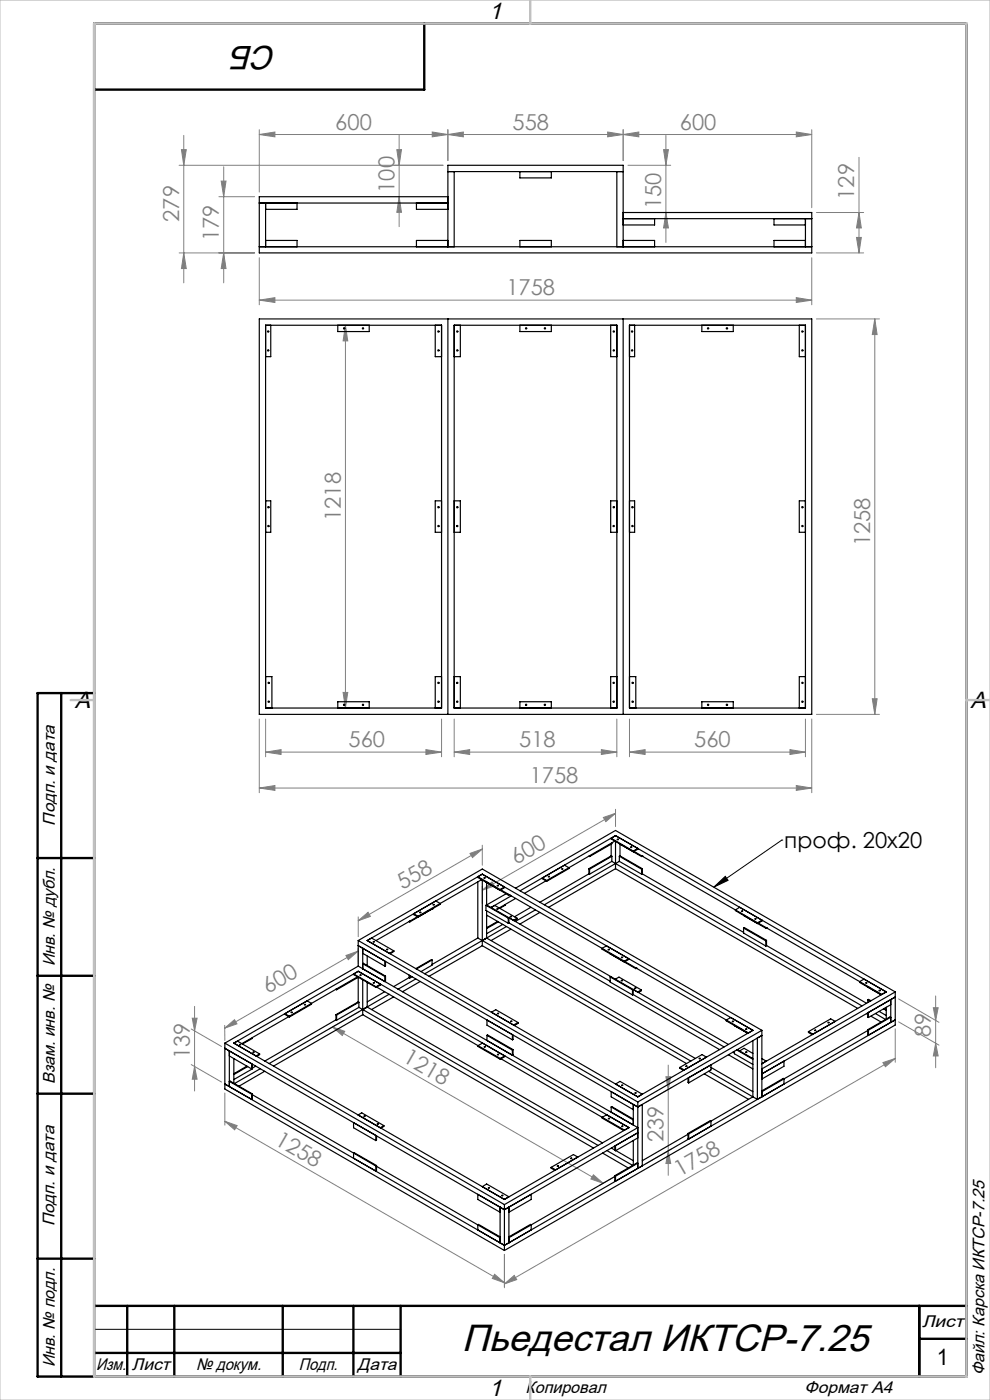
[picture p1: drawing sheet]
<svg xmlns="http://www.w3.org/2000/svg" width="210mm" height="297mm" viewBox="0 0 210 297" stroke-linecap="round" stroke-linejoin="round" font-family="sans-serif">
<path d="M165.8 178.2h.1M165.8 178.2l-14.4 10M151.4 188.2l2.4-2.3 .6 .9zM20 282h65" fill="none" stroke="#000" stroke-width=".21"/>
<g fill="none" stroke="#808080" stroke-width=".21">
<path d="M38 35.1h56M38.5 31.7h1l-.5 3.4zM39 28.7v31.3M46.9 38.4h1l-.5 3.3zM47.4 35.4v24.6M55 28.5l3.3-.5v1zM55 27.5v13.2M55 28.5h117.2M84.2 31.7h1l-.5 3.4zM84.7 28.7v19.4M91.7 28l3.3 .5-3.3 .5zM95 28.5l3.3-.5v1z"/>
<path d="M95 27.5v6.6M128.9 28l3.3 .5-3.3 .5zM132.2 28.5l3.3-.5v1zM132.2 27.5v6.6M133.2 35.1h9.1M140.8 31.7h1l-.5 3.4zM141.3 28.7v22.7M168.9 28l3.3 .5-3.3 .5zM172.2 27.5v16.6M182.2 33.4v20.3M38 53.7h16M39 53.7l.5 3.3h-1z"/>
<path d="M46.4 41.7h7.6M47.4 53.7l.5 3.3h-1zM55 54.7v10M84.7 41.7l.5 3.3h-1zM141.3 45.1l.5 3.3h-1zM172.2 54.7v10M173.2 45.1h10M173.2 53.7h10M181.7 50.4h1l-.5 3.3zM182.2 45.1l.5 3.3h-1zM55 63.7l3.3-.6v1.1zM55 63.7h117.2"/>
<path d="M73.3 69l.5 3.3h-1zM73.3 69v81.2M168.9 63.1l3.3 .6-3.3 .5zM173.2 67.7h13.3M185.6 67.7l.5 3.3h-1.1zM185.6 67.7v83.8M55 152.5v15.7M56.3 159.6l3.3-.6v1.1zM56.3 152.5v8M56.3 159.6h37.4M72.8 146.9h1l-.5 3.3zM90.3 159l3.4 .6-3.4 .5z"/>
<path d="M93.7 152.5v8M96.3 159.6l3.3-.6v1.1zM96.3 159.6h34.5M96.3 152.5v8M127.6 159l3.2 .6-3.2 .5zM130.8 152.5v8M133.5 159.6l3.3-.6v1.1zM133.5 159.6h37.4M133.5 152.5v8M167.6 159l3.3 .6-3.3 .5zM170.9 152.5v8M172.2 152.5v15.7"/>
<path d="M173.2 151.5h13.3M185 148.2h1.1l-.5 3.3zM55 167.2l3.3-.6v1.1zM55 167.2h117.2M102.3 179.3v4.2M128 173.4l2.6-.9-2.1 1.8zM130.6 171.7v3.7M130.6 172.5l-28.3 16.3M168.9 166.6l3.3 .6-3.3 .5zM76 195.3l2.1-1.8 .5 .9zM76 194.5v4.2M99.7 181l2.6-.9-2.1 1.8z"/>
<path d="M102.3 188.8l2.1-1.7 .5 .9zM102.3 188v3.7M102.3 180.1l-26.3 15.2M40.6 218.3l6.4 3.7M40.8 216h1l-.5 2.7zM41.3 213.5v18M47.7 217.5v3.2M47.7 218.1l2-1.8 .6 .9zM70.5 217.9l2.6 .9-.5 .9zM70.5 217.9l57.5 33.1M73.4 202.7l2.6-.9-2.1 1.8zM76 201.2v3.2"/>
<path d="M76 201.8l-28.3 16.3M76.2 214.6l-6.4 3.7M189.9 218.3v7.1M190.6 211.9l8.6 5M190.6 216.8l8.6 4.9M198 213.8h1l-.5 2.7zM198.5 211.3v15.2M40.6 225.8l6.4 3.7M41.3 226.3l.5 2.6h-1zM47.7 237.9l2.6 .9-.5 .9zM47.7 231.9v6.8M47.7 237.9l59.3 34.2"/>
<path d="M141.3 228.4h1l-.6 2.7zM141.7 226v23.3M142.5 230.7l-5.6 3.2M187.3 225.4l2.6-.9-2.1 1.8zM189.9 224.5l-82.9 47.9M198.5 221.3l.5 2.7h-1zM125.9 249.2l2.1 1.8-2.7-.9zM133.6 247.7l-6.4 3.7M141.7 244.2l.6 2.6h-1zM142.5 243.7l-5.6 3.2M104.9 270.3l2.1 1.8-2.6-.9zM107 272.4l2.1-1.8 .5 .9z"/>
<path d="M107 266.1v7.1"/>
</g>
<path d="M20 147v145" fill="none" stroke="#000" stroke-width=".25"/>
<g fill="none" stroke="#000" stroke-width=".5">
<path d="M90 5v14h-70M13 147v145M20 147h-12v145h197v-287h-185v287M8 182h12M8 207h12M8 232h12M8 267h12M20 277h185M27 277v15M37 277v15M60 277v15M75 277v15"/>
<path d="M85 277v15M195 277v15M20 287h65M195 284h10"/>
</g>
<path d="M0 0h210v297h-210z" fill="none" stroke="#c0c0c0" stroke-width=".21"/>
<path d="M20 5h185v287h-185zM112.5 0v5M15 148.5h5M205 148.5h5M112.5 292v5" fill="none" stroke="#c0c0c0" stroke-width=".5"/>
<path d="M151.4 188.2l2.4-2.3 .6 .9z" fill="#000"/>
<g fill="#808080">
<path d="M104.9 270.3l2.1 1.8-2.6-.9zM47.7 237.9l2.6 .9-.5 .9z"/>
<path d="M168.9 63.1l3.3 .6-3.3 .5zM55 63.7l3.3-.6v1.1zM91.7 28l3.3 .5-3.3 .5zM55 28.5l3.3-.5v1zM168.9 28l3.3 .5-3.3 .5zM132.2 28.5l3.3-.5v1z"/>
<path d="M95 28.5l3.3-.5v1zM128.9 28l3.3 .5-3.3 .5z"/>
<path d="M56.3 159.6l3.3-.6v1.1zM90.3 159l3.4 .6-3.4 .5zM96.3 159.6l3.3-.6v1.1zM127.6 159l3.2 .6-3.2 .5zM133.5 159.6l3.3-.6v1.1zM167.6 159l3.3 .6-3.3 .5zM55 167.2l3.3-.6v1.1zM168.9 166.6l3.3 .6-3.3 .5z"/>
<path d="M47.7 218.1l2-1.8 .6 .9zM73.4 202.7l2.6-.9-2.1 1.8zM102.3 188.8l2.1-1.7 .5 .9zM128 173.4l2.6-.9-2.1 1.8z"/>
<path d="M99.7 181l2.6-.9-2.1 1.8zM76 195.3l2.1-1.8 .5 .9zM187.3 225.4l2.6-.9-2.1 1.8zM107 272.4l2.1-1.8 .5 .9z"/>
<path d="M84.7 41.7l.5 3.3h-1zM84.2 31.7h1l-.5 3.4z"/>
<path d="M141.3 228.4h1l-.6 2.7zM141.7 244.2l.6 2.6h-1z"/>
<path d="M182.2 45.1l.5 3.3h-1zM181.7 50.4h1l-.5 3.3zM46.9 38.4h1l-.5 3.3zM47.4 53.7l.5 3.3h-1zM38.5 31.7h1l-.5 3.4zM39 53.7l.5 3.3h-1zM140.8 31.7h1l-.5 3.4zM141.3 45.1l.5 3.3h-1zM40.8 216h1l-.5 2.7zM41.3 226.3l.5 2.6h-1zM198 213.8h1l-.5 2.7zM198.5 221.3l.5 2.7h-1z"/>
<path d="M73.3 69l.5 3.3h-1zM72.8 146.9h1l-.5 3.3zM185.6 67.7l.5 3.3h-1.1zM185 148.2h1.1l-.5 3.3z"/>
<path d="M70.5 217.9l2.6 .9-.5 .9zM125.9 249.2l2.1 1.8-2.7-.9z"/>
</g>
<g fill="none" stroke="#000" stroke-width=".25">
<path d="M95 36.4h37.2M96.3 36.4v15.9M110.3 36.4v1.3h6.6v-1.3M130.8 36.4v15.9M55 52.3h117.2M55 43.1h40M56.3 51h6.7v1.3M56.3 43.1v9.2M63 43.1v1.3h-6.7M88.3 43.1v1.3h6.7M95 51h-6.7v1.3M95 52.3v-17.2h37.2v17.2"/>
<path d="M95 41.7h-40v12h117.2v-8.6h-40M110.3 52.3v-1.3h6.6v1.3M132.2 51h6.7v1.3M132.2 46.4h40M138.9 46.4v1.3h-6.7M164.2 46.4v1.3h6.7M170.9 51h-6.7v1.3M170.9 46.4v5.9M55 67.7h117.2v83.8h-117.2zM56.3 69h37.4v81.2h-37.4zM57.4 69v6.7h-1.1M71.6 69v1.3h6.7v-1.3"/>
<path d="M92.3 69v6.7h1.4M95 67.7v83.8M96.3 69h34.5v81.2h-34.5zM97.6 69v6.7h-1.3M110.3 69v1.3h6.6v-1.3M129.5 69v6.7h1.3M132.2 67.7v83.8M133.5 69h37.4v81.2h-37.4zM134.6 69v6.7h-1.1M148.9 69v1.3h6.6v-1.3M169.5 69v6.7h1.4M56.3 106.3h1.1v6.6h-1.1"/>
<path d="M93.7 106.3h-1.4v6.6h1.4M96.3 106.3h1.3v6.6h-1.3M130.8 106.3h-1.3v6.6h1.3M133.5 106.3h1.1v6.6h-1.1M170.9 106.3h-1.4v6.6h1.4M56.3 143.5h1.4v6.7M71.6 150.2v-1.3h6.7v1.3M93.7 143.5h-1.4v6.7M96.3 143.5h1.3v6.7M110.3 150.2v-1.3h6.6v1.3M130.8 143.5h-1.3v6.7M133.5 143.5h1.4v6.7"/>
<path d="M148.9 150.2v-1.3h6.6v1.3M170.9 143.5h-1.4v6.7M129.6 177.8v.2l4.7 2.7M129.6 179.1v2.5M129.6 177.8l4.7 2.7M129.8 178.8v.2l-4.7 2.7M130.4 178.4l-9.7 5.7M130.6 178.5v5.8M130.6 177.3l-20.3 11.7M130.6 177.3l-1 .5M130.6 177.3l4.7 2.7M130.6 177.3l57.4 33.1"/>
<path d="M130.9 178l.3 .1zM131.4 179h.1M131.4 179l4.7 2.7M131.5 179.1v2.5M135.3 180v.2l-1 .5M135.3 180l-1 .5M76 199.5v5.5M76 199.5l59.3 34.3M76 199.5l26.3-15.1 59.3 34.2M78.8 199l4.7 2.7M79.2 199.7l.2 .1-.2 .1zM86.8 195.5h.1"/>
<path d="M86.8 195.5l.1 .1M86.9 195.4v.2M87.7 193.8v.2l1 .6v-.2M87.7 193.8l1 .6M88.5 194.5l-8.7 5M89 193.5l.3 .1zM91.7 192.8h.1M93.4 191.7v.1l-6.5 3.8M93.4 191.7l-1-.6-4.7 2.7M93.4 191.7l-4.7 2.7M101.4 186v.2l6.4 3.7M101.4 187.1v11.9"/>
<path d="M101.4 186l4.7 2.7M101.4 199l-9.7 5.6M101.4 199l.9 .5M102.2 186.6l-8.8 5.1M102.3 185.5l-.9 .5M102.3 185.5l4.7 2.7M102.3 185.5l-24.4 14 57.4 33.2M102.3 185.5l57.4 33.1M102.3 186.7v13.9M102.3 199.5l44.2 25.6M103.1 187.1h.1M103.1 192v1.1l4.7 2.8"/>
<path d="M103.1 192l4.7 2.8M103.2 192h-.1M103.2 192l4.8 2.7M103.2 199l-.9 .5M103.2 194.1l49.4 28.6M103.2 187.2v4.8M103.2 193.2v5.8M103.2 199l44.3 25.5M103.4 194.2l-.2 .1M105.4 192.8h.3zM105.4 187.9h.3zM105.6 195.5l-2.4 1.3"/>
<path d="M105.7 195.6l-2.5 1.4M106.2 188.8l21.5 12.4M106.6 196.1l-3.4 2M107 188.2v.1l-.9 .6v-.2M107 188.2l-.9 .5M107.1 191.9v.1l-1.1 .7M107.4 189.6l-4.2 2.4M107.4 196.6l-17.3 10M107.8 189.7v.2M107.8 194.8v1.1M108 189.8h.1M108 189.8l-.2 .1"/>
<path d="M108 195.8l-.2 .1M108 194.7l-.2 .1M108 194.7v1.1M108 194.7l.9 .5 .8-.4M108 194.7l21.6 12.5M108 195.8l21.4 12.4M108.4 197.1l-4.2 2.4M108.4 190.1l-4.2 2.4 .8-.4 4.7 2.7M109.4 188.4l21.2-12.2 59.3 34.2M109.4 190.6l-3.5 2M109.7 194.8v.1l-.7 .4M112.6 192.5l-3.5 2"/>
<path d="M113.6 193l-4.3 2.5M114.5 193.6l-4.2 2.4M115.8 186.9l-4.5 2.6M116 186.8v.2M116 186.8l-1-.5v.1l1 .6M116.3 185.9l.3 .1zM119.1 184.3l.3 .1zM119.7 183.5l1 .6M120.7 184.1v.2l-4.7 2.7M120.7 184.1l-4.7 2.7M124.9 181.6h.1M124.9 181.6l.2 .1"/>
<path d="M124.9 184.3l.2 .1M124.9 185.4l.2 .1M124.9 184.3v1.1M124.9 185.4l-10.4 6M125.1 181.5v.2M125.1 184.4v1.1M129.6 181.6h.2M129.6 181.6l-4.7 2.7M129.8 181.6v1.1M129.8 181.6l-4.7 2.8M129.8 182.7l-4.7 2.8M129.8 182.7l.8 .5"/>
<path d="M130.6 183.2l52.2 30.2M130.6 183.2l-15.1 8.7M130.6 184.3l-14.2 8.2M130.6 184.3l51.3 29.6M131.4 181.6l4.7 2.8M131.4 182.7l4.7 2.8M131.4 181.6v1.1M131.4 182.7l-.8 .5M131.5 181.6h-.1M131.5 181.6l4.7 2.7M134.3 180.5v.2M134.5 180.6l26.2 15.2"/>
<path d="M136.1 181.5v.2M136.1 184.4v1.1M136.2 181.6h.1M136.2 185.4l-.1 .1M136.2 181.6l-.1 .1M136.2 184.3l-.1 .1M136.2 184.3v1.1M136.2 185.4l21.5 12.4M157.7 194.2h.1M157.7 194.2l4.8 2.7M157.7 196.9v1l4.8 2.8M157.7 196.9l4.8 2.7"/>
<path d="M157.7 196.9l.2-.1 4.7 2.7M160.7 195.8v.1M160.8 195.8l21.6 12.4M161.6 195.2v.2l-.9 .5M161.6 195.2l-.9 .6M161.6 195.2l-4.7-2.7-.9 .5v.2l4.7 2.7M162.5 196.7v.2M162.5 199.6v1.1M162.6 196.8h.1M162.6 196.8l-.1 .1M162.6 199.5l-.1 .1M162.6 199.5v1.1"/>
<path d="M60.4 215v.2l1 .6M60.4 215l1 .6M61.2 215.7l-9.9 5.7M61.4 215.6v.2M61.7 214.8h.3zM64.6 213.1l.2 .1h-.2zM66.1 212.9v.1l-4.7 2.8M66.1 212.9l-4.7 2.7M66.1 212.9l-.9-.6-4.8 2.7M71.3 209.9h.1M71.3 209.9l.1 .1M71.3 215.3h.1"/>
<path d="M71.3 216.4h.1M71.3 215.3v1.1M71.3 216.4l-15.1 8.7M71.4 209.8v.2M71.4 215.3v1.1M71.4 210l4.6-2.7v5.2M75 206.6l4.8 2.7M75 206.6v.2l4.8 2.7M75.8 207.2l-9.7 5.7M76 205l59.3 34.2-28.3 16.3M76 212.5l.1 .1M76 212.5l-4.7 2.8"/>
<path d="M76 206.1l-1 .5M76 206.1l4.7 2.7M76 205l-28.3 16.3M76 206.1l57.4 33.1M76 206.1l-26.4 15.2M76.1 212.6v1.1M76.1 213.7l-4.7 2.7M76.1 212.6l-4.7 2.7M76.1 213.7l.8 .5M76.9 201.2v4.3l4.7 2.7M76.9 207.9v7.4M76.9 201.2l4.7 2.7v1.1"/>
<path d="M76.9 201.2l-.9-.6 59.3 34.2M76.9 202.2l4.7 2.8M76.9 215.3l-18.9 10.9M76.9 214.2l50 28.8M76.9 215.3l49 28.3M77.9 202.8v2M77.9 208.4v5.2M77.9 213.6l-1 .6M77.9 213.6l49.9 28.9M79.2 208.5l.2 .1h-.2zM79.8 209.3v.2M79.9 209.4l21.5 12.4"/>
<path d="M80.7 208.8l-.9 .5M80.7 208.8v.1l-.9 .6M81.6 210.4l-3.7 2.1M81.6 207.1v1.1M81.8 207.1l-4.7-2.7h-.2l4.7 2.7M81.8 207.1h-.2M81.8 204v.9l-.2 .1M81.8 207.1v1.1h-.2M82 201.4h.3zM82.6 210.9l-25.5 14.7M83.5 211.5l-4.7 2.7M83.5 201.7l-.9 .5"/>
<path d="M83.5 201.7v.2l-.8 .4M86.8 207.4l.1 .1M86.8 206.9v.5M86.8 207.4l-3.3 1.9M86.9 206.9v.6M87.4 207.2l-.5 .3M88.2 207.7l-3.8 2.2M89.1 208.2l-3.7 2.2M91.7 203.7l-3.4 1.9M91.7 203.7l-.2-.1-3.3 1.9M91.7 203.7v1l-2.4 1.4M102.3 200.6l-11.3 6.5"/>
<path d="M102.3 200.6l43.3 25M103.3 219.6h.1l5.4 3.1M103.3 219.6l5.4 3.2M103.3 216.4l5.4 3.1v1.1l-5.4-3.1zM103.3 219.6v1.1l5.4 3.2M104.2 214.7l1-.5 4.7 2.7-1 .5zM105.5 215h.3zM108.8 219.6v.9l-.1 .1M109.9 216.9v.2l-.8 .5M127.7 201.2v.2l4.7 2.7M127.7 201.2l4.7 2.7M128.7 200.7l-1 .5"/>
<path d="M129.4 202.3h.1M129.4 202.3l5.5 3.2M129.4 207.3v1l4.8 2.8M129.4 207.3l4.8 2.7M129.6 207.2l-.2 .1M129.6 207.2l4.7 2.7M130.5 207.7l.8-.4 4.7 2.7M131.8 203.1h.3zM132.4 203.9v.2M132.4 203.9l.9-.5v.1l-.9 .6M132.6 204l21.5 12.4M134.2 210v1.1"/>
<path d="M134.3 209.9v1.1M134.3 209.9l-.1 .1M134.3 211l-.1 .1M134.3 209.9l1 .6 .7-.5M134.3 209.9l20.2 11.7M134.3 211l19.3 11.1M134.6 209.7l.3-.1zM134.9 205.3v.2M135 205.4h.1M135 205.4l-.1 .1M136 210v.2l-.6 .3M154.1 216.4v.2l4.5 2.6-2.8-1.6"/>
<path d="M154.1 216.4l4.7 2.7 .9-.5M155 215.9l-.9 .5M155.3 216.7l.3-.1zM155.8 217.6h.1M159.7 218.6l-24.4 14.1M161.6 218.6v14.1M161.6 218.6l-26.3 15.2M162.6 200.6l-.1 .1M162.6 200.6l21.2 12.2M171.5 218.9l4.7-2.8 1 .6-4.8 2.7zM171.5 218.9v.1l.8 .5M172.8 218.5l.2 .1z"/>
<path d="M175.6 216.9l.3 .1h-.2zM182.4 208.2v.2l4.5 2.6M182.4 208.2l4.6 2.8 1-.6M182.4 208.2l.9-.5 4.7 2.7M183.6 208.5h.3zM183.8 215l.3 .2M184.1 209.4h.1M184.1 212.1l.5 .3M184.1 212.1l.1-.1 .5 .3M184.1 212.1v.6M184.1 214.8v1l.1 .1M184.1 218.4v1.1l.1 .1"/>
<path d="M184.1 218.6l-22.5 13M184.1 218.4l.1 .1M184.1 218.4l4.7-2.7 .1 .1-4.7 2.7M184.2 218.5v1.1M184.7 215.6l2.2 1.2M185.7 215l2.2 1.3M186.4 210.1h.3zM186.5 214.6l1.5 .8M187.4 214l.6 .3M187.6 213.9l.4 .3M188 210.4l-26.4 15.3 .9-.6-.9-.5M188 213.7v2.5"/>
<path d="M188.9 212.1l1-.6-28.3 16.3 4.7-2.7v1.1l-4.7 2.7M188.9 213.1l-4.7 2.8M188.9 212.1l-4.7 2.7v1.1M188.9 212.1v4.8M188.9 216.9l-4.7 2.7M188.9 216.9l1-.5-82.9 47.8M189.9 210.4v7l-82.9 47.9M189.9 210.4l-28.3 16.4M47.7 221.3v9.7l59.3 34.3M47.7 221.3l59.3 34.2M48.6 223l4.8 2.7v1.1M48.6 224l4.8 2.8"/>
<path d="M48.6 223v7.5M48.6 230.5l4.8 2.7M48.6 230.5l-.9-.5 59.3 34.2M48.6 223l-.9-.6 59.3 34.2M49.6 221.3l57.4 33.2M49.6 221.3l.8-.4 4.7 2.7M49.6 224.6v5.2M50.9 221.5l.1 .1-.2 .1zM52.4 226.2l-2.8 1.6M52.5 226.3l-2.9 1.7M53.4 232.1v1.1M53.5 220.1v.2l-2.1 1.2"/>
<path d="M53.5 225.7v1.1l-3.9 2.2M53.5 232.1v1l-.1 .1M53.5 226.7l-.1 .1M53.5 232.1l-4.7-2.8-.2 .1 4.8 2.7M53.5 232.1h-.1M53.5 232.2l21.5 12.4M54.3 226.2l-.8 .4M55.1 223.6l-.8 .4M55.1 223.6v.1l-.7 .4M55.2 226.7l-5.5 3.2M56.2 227.3l-5.5 3.1M75 238.2l4.7 2.7v1.1l-4.7-2.7z"/>
<path d="M76 236.5l.7-.4 4.7 2.7M77.2 236.8l.2 .1zM80 238.4h.3zM81.4 238.8l-.8 .5M81.4 238.8v.2l-.6 .3M101.4 221.8l.9-.5 4.8 2.7M101.4 221.8l4.7 2.7M101.4 221.8v.2l4.7 2.7M105.5 223.7l.3 .1zM106.1 224.5v.2M106.3 224.6l21.4 12.4M107.1 224l-1 .5"/>
<path d="M107.1 224v.2l-1 .5M108.7 222.8v1.1M108.8 222.7l-.1 .1M108.8 222.7v1.1l-.1 .1M127.7 237v.2l4.6 2.7M127.7 237l4.8 2.7 .9-.5M127.7 237l1-.5 4.7 2.7M129 237.3h.3zM129.6 234.8h.2l4.5 2.6M129.6 234.8l4.7 2.8M129.6 231.6v1.1l4.7 2.7M129.6 234.8v1.1"/>
<path d="M130.6 230l.9-.6 4.7 2.7-.9 .6zM131.9 230.2l.2 .1zM131.9 238.9l.2 .1zM133.4 239.2l-26.4 15.3M135.3 234.8l-1-.5v4.4M135.3 234.8l.9-.5v13l-.9 .6M135.3 233.8v14.1M144.2 226.4l4.7-2.7 1 .6-4.8 2.7zM144.2 226.4v.2l.8 .5M145.9 228.7v.9l.2 .1M146.1 228.6l4.7-2.7v1.1l-4.7 2.7zM149.4 227.8l9.4 5.4"/>
<path d="M150.3 227.3l9.4 5.4M150.8 237.8v1.1l-4.7 2.7M150.8 237.8l-.1-.1-4.8 2.7M150.8 237.8l-4.7 2.8M150.8 226.4l8.9 5.2M154.5 223.8l5.2 3M155.5 223.2l.3 .2M155.8 223v.6l3.9 2.2M156.3 222.7l3.4 2M156.4 222.7l3.3 1.9M156.9 223l.9-.6 1.9 1.1M159.7 232.7l-8.9 5.1"/>
<path d="M159.7 232.7l1 .5M159.7 220.8v11.9M160.7 233.2v-13l.9-.5-26.3 15.1M161.6 231.4l4.6-2.6 .1 .1v1.1l-4.7 2.7M161.6 232.7l-.9 .5M75 244.6v1.1l4.7 2.7M75 244.6l4.7 2.8M75 244.6l.1-.1 4.8 2.8M79.7 247.4v1M79.9 240.9v1l-.2 .1M79.9 247.3v1.1h-.2M79.9 247.3l-.2 .1"/>
<path d="M79.9 247.4l21.5 12.5M101.4 259.9l.1-.2 4.6 2.7M101.4 259.9l4.7 2.7M102.3 251.7l.9-.5 4.8 2.7-1 .6M106.1 256.1l-4.7-2.7v1.1l4.7 2.7M106.1 256.1v7.6l-4.7-2.8v-1M106.1 256.1l.9 .5M106.4 253.6h.3zM107 256.6l1-.5v7.6M107 255.5v9.8M112.7 259.9l-4.7 2.7M112.7 253.4v1.1l-4.7 2.7"/>
<path d="M112.7 259.9v1l-4.7 2.8M112.7 259.9l-.2-.2-4.5 2.7M116.9 247.6v.2l.8 .5M116.9 247.6l4.7-2.7 1 .6-4.7 2.7zM118.2 247.4h.3zM121 245.7l.3 .1zM127.8 244.6l5.5 3.2M128.7 244.1l5.5 3.1M129.7 243.6l.7 .4M130.4 249.4l4.7-2.7 .2 .1-4.7 2.7M130.4 249.4v1.1l.2 .1M130.4 243.1v.9"/>
<path d="M130.4 249.4l.2 .1M130.4 249.6l-17.7 10.3M130.4 244l.2 .1M130.6 244.1v-1.1l4.7-2.7-28.3 16.3M130.6 249.5v1.1M130.6 244.1l3.7 2.1M134.3 241.9v5.3M135.3 247.9l-4.7 2.7M135.3 241.4l-4.7 2.7M145.9 240.4v1.1l.2 .1M145.9 240.4l.2 .2M145.9 240.6l-9.7 5.6"/>
<path d="M146.1 240.6v1M108 263.7l-1 .5"/>
<circle cx="56.9" cy="74.3" r=".13"/>
<circle cx="56.9" cy="70.3" r=".13"/>
<circle cx="73" cy="69.7" r=".15"/>
<circle cx="77" cy="69.7" r=".14"/>
<circle cx="93" cy="70.3" r=".14"/>
<circle cx="93" cy="74.4" r=".14"/>
<circle cx="97" cy="74.3" r=".13"/>
<circle cx="97" cy="70.3" r=".13"/>
<circle cx="111.6" cy="69.7" r=".14"/>
<circle cx="115.6" cy="69.7" r=".14"/>
<circle cx="130.2" cy="74.3" r=".13"/>
<circle cx="130.2" cy="70.3" r=".13"/>
<circle cx="134.1" cy="74.3" r=".13"/>
<circle cx="134.1" cy="70.3" r=".13"/>
<circle cx="150.2" cy="69.7" r=".14"/>
<circle cx="154.2" cy="69.7" r=".15"/>
<circle cx="170.2" cy="74.3" r=".13"/>
<circle cx="170.2" cy="70.3" r=".13"/>
<circle cx="56.9" cy="107.6" r=".14"/>
<circle cx="56.9" cy="111.6" r=".14"/>
<circle cx="93" cy="111.6" r=".14"/>
<circle cx="93" cy="107.6" r=".14"/>
<circle cx="97" cy="107.6" r=".13"/>
<circle cx="97" cy="111.6" r=".13"/>
<circle cx="130.2" cy="107.6" r=".13"/>
<circle cx="130.2" cy="111.6" r=".13"/>
<circle cx="134.1" cy="107.6" r=".13"/>
<circle cx="134.1" cy="111.6" r=".13"/>
<circle cx="170.2" cy="107.6" r=".13"/>
<circle cx="170.2" cy="111.6" r=".13"/>
<circle cx="57" cy="148.9" r=".14"/>
<circle cx="57" cy="144.9" r=".13"/>
<circle cx="73" cy="149.5" r=".15"/>
<circle cx="77" cy="149.5" r=".14"/>
<circle cx="93" cy="148.9" r=".15"/>
<circle cx="93" cy="144.9" r=".14"/>
<circle cx="97" cy="144.9" r=".13"/>
<circle cx="97" cy="148.9" r=".13"/>
<circle cx="111.6" cy="149.5" r=".13"/>
<circle cx="115.6" cy="149.5" r=".13"/>
<circle cx="130.2" cy="144.9" r=".13"/>
<circle cx="130.2" cy="148.9" r=".13"/>
<circle cx="134.2" cy="148.9" r=".15"/>
<circle cx="134.2" cy="144.9" r=".14"/>
<circle cx="150.2" cy="149.5" r=".14"/>
<circle cx="154.2" cy="149.5" r=".15"/>
<circle cx="170.2" cy="148.9" r=".14"/>
<circle cx="170.2" cy="144.9" r=".13"/>
<circle cx="133.9" cy="179.7" r=".11"/>
<circle cx="92" cy="191.9" r=".11"/>
<circle cx="102.8" cy="186.2" r=".11"/>
<circle cx="108.3" cy="194.4" r=".11"/>
<circle cx="157.4" cy="193.3" r=".11"/>
<circle cx="160.2" cy="194.9" r=".11"/>
<circle cx="76.5" cy="206.9" r=".1"/>
<circle cx="108.5" cy="216.7" r=".11"/>
<circle cx="129.1" cy="201.4" r=".11"/>
<circle cx="131.9" cy="208" r=".11"/>
<circle cx="158.3" cy="218.3" r=".11"/>
<circle cx="53.7" cy="223.2" r=".11"/>
<circle cx="102.8" cy="222.1" r=".1"/>
<circle cx="134.8" cy="231.9" r=".11"/>
<circle cx="145.6" cy="226.2" r=".11"/>
<circle cx="148.4" cy="224.6" r=".11"/>
<circle cx="158.3" cy="223.2" r=".11"/>
<circle cx="103.7" cy="252" r=".1"/>
</g>
<text font-size="8" x="98" y="286.7">Пьедестал ИКТСР-7.25</text>
<text font-size="7.1" x="58.7" y="9.8" transform="rotate(-180 58.7 9.8)">СБ</text>
<g font-size="5">
<text x="103.7" y="4.1">1</text>
<text x="15.9" y="150.1">A</text>
<text x="205.9" y="150.1">A</text>
<text x="103.7" y="296.1">1</text>
</g>
<text font-size="4.8" x="198.8" y="289.6">1</text>
<g font-size="4.7" fill="#808080">
<text x="71.1" y="27.5">600</text>
<text x="108.7" y="27.5">558</text>
<text x="144.2" y="27.5">600</text>
<text x="83.7" y="40.9" transform="rotate(-90 83.7 40.9)">100</text>
<text x="38" y="47.1" transform="rotate(-90 38 47.1)">279</text>
<text x="140.3" y="44.4" transform="rotate(-90 140.3 44.4)">150</text>
<text x="181.2" y="42.4" transform="rotate(-90 181.2 42.4)">129</text>
<text x="46.4" y="51.1" transform="rotate(-90 46.4 51.1)">179</text>
<text x="107.4" y="62.6">1758</text>
<text x="72.3" y="110.5" transform="rotate(-90 72.3 110.5)">1218</text>
<text x="184.6" y="115.8" transform="rotate(-90 184.6 115.8)">1258</text>
<text x="73.9" y="158.5">560</text>
<text x="110.1" y="158.5">518</text>
<text x="147.2" y="158.5">560</text>
<text x="112.4" y="166.1">1758</text>
<text x="109.5" y="183.5" transform="rotate(-30 109.5 183.5)">600</text>
<text x="85.4" y="188.7" transform="rotate(-30 85.4 188.7)">558</text>
<text x="56.8" y="210.9" transform="rotate(-30 56.8 210.9)">600</text>
<text x="197.5" y="220.1" transform="rotate(-90 197.5 220.1)">89</text>
<text x="40.3" y="224.7" transform="rotate(-90 40.3 224.7)">139</text>
<text x="85.2" y="225.2" transform="rotate(30 85.2 225.2)">1218</text>
<text x="58.1" y="242.7" transform="rotate(30 58.1 242.7)">1258</text>
<text x="140.8" y="242.4" transform="rotate(-90 140.8 242.4)">239</text>
<text x="144.2" y="249.7" transform="rotate(-30 144.2 249.7)">1758</text>
</g>
<text font-size="4.7" x="166.4" y="179.9">проф. 20х20</text>
<g font-size="3.6">
<text x="11.6" y="175.1" transform="rotate(-90 11.6 175.1)">Подп. и дата</text>
<text x="11.6" y="205" transform="rotate(-90 11.6 205)">Инв. № дубл.</text>
<text x="11.6" y="230" transform="rotate(-90 11.6 230)">Взам. инв. №</text>
<text x="11.6" y="260.1" transform="rotate(-90 11.6 260.1)">Подп. и дата</text>
<text x="195.6" y="281.6">Лист</text>
<text x="11.6" y="290" transform="rotate(-90 11.6 290)">Инв. № подл.</text>
<text x="20.4" y="290.6">Изм.</text>
<text x="28" y="290.6">Лист</text>
<text x="41.6" y="290.6">№ докум.</text>
<text x="63.4" y="290.6">Подп.</text>
<text x="75.9" y="290.6">Дата</text>
<text x="208.9" y="291.8" transform="rotate(-90 208.9 291.8)">Файл: Карска ИКТСР-7.25</text>
<text x="111.5" y="295.6">Копировал</text>
<text x="170.7" y="295.6">Формат А4</text>
</g>
</svg>
